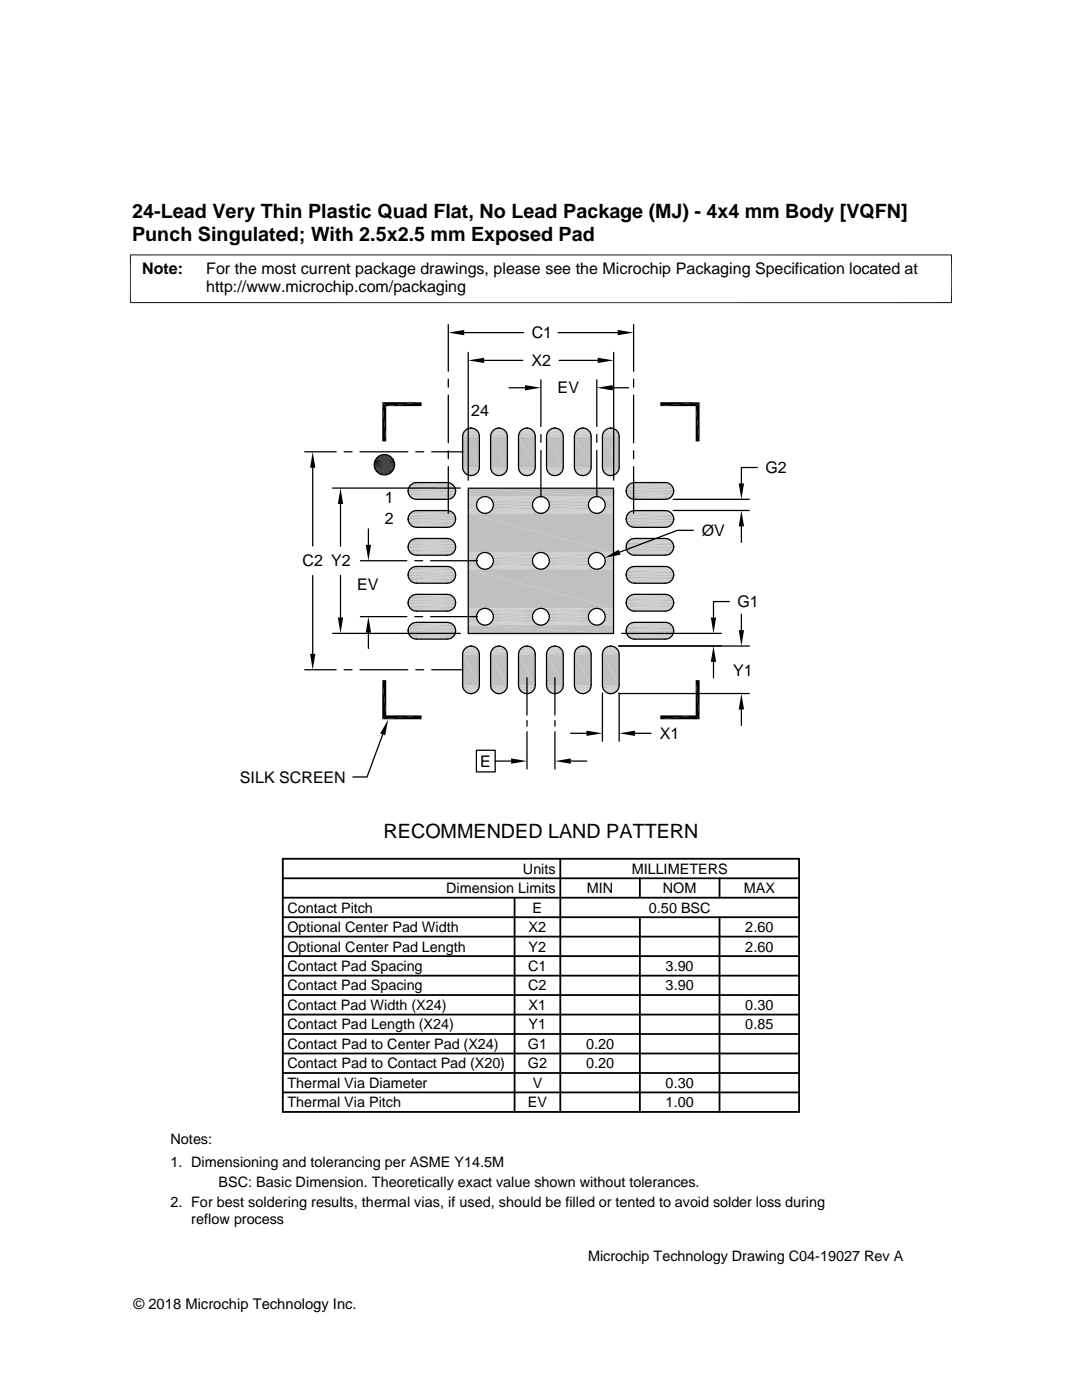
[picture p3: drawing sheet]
<svg xmlns="http://www.w3.org/2000/svg" width="216mm" height="279mm" viewBox="0 0 216 279" stroke-linecap="round" stroke-linejoin="round" font-family="sans-serif">
<g fill="#c0c0c0">
<path d="M93.7 85.5h.5z"/>
<path d="M99.3 85.5h.5z"/>
<path d="M104.9 85.5h.5z"/>
<path d="M110.4 85.5h.6z"/>
<path d="M116 85.5h.5z"/>
<path d="M121.6 85.5h.5z"/>
<path d="M121.6 85.5h.6z"/>
<path d="M116 85.5h.6z"/>
<path d="M104.8 85.5h.7z"/>
<path d="M104.9 85.5h.6z"/>
<path d="M99.3 85.5h.6z"/>
<path d="M93.7 85.5h.6z"/>
<path d="M121.3 85.5h1.1z"/>
<path d="M121.6 85.5h.8z"/>
<path d="M115.7 85.5h1.1z"/>
<path d="M116 85.5h.8z"/>
<path d="M110.2 85.5h1.1z"/>
<path d="M110.4 85.5h.9z"/>
<path d="M104.6 85.5h1.1z"/>
<path d="M104.8 85.5h.9z"/>
<path d="M99 85.5h1.1z"/>
<path d="M99.3 85.5h.8z"/>
<path d="M93.4 85.5h1.1z"/>
<path d="M93.7 85.5h.8z"/>
<path d="M121.2 85.6h1.3z"/>
<path d="M121.3 85.5l1.2 .1z"/>
<path d="M115.7 85.6h1.2z"/>
<path d="M115.7 85.5l1.2 .1z"/>
<path d="M110.1 85.6h1.3z"/>
<path d="M110.2 85.5l1.2 .1z"/>
<path d="M104.5 85.6h1.3z"/>
<path d="M104.6 85.5l1.2 .1z"/>
<path d="M98.9 85.6h1.3z"/>
<path d="M99 85.5l1.2 .1z"/>
<path d="M93.4 85.6h1.2z"/>
<path d="M93.4 85.5l1.2 .1z"/>
<path d="M121 85.7l.2-.1 1.5 .1z"/>
<path d="M121.2 85.6l1.5 .1z"/>
<path d="M115.5 85.7l.2-.1 1.4 .1z"/>
<path d="M115.7 85.6l1.4 .1z"/>
<path d="M109.9 85.7l.2-.1 1.4 .1z"/>
<path d="M110.1 85.6l1.4 .1z"/>
<path d="M104.3 85.7l.2-.1 1.5 .1z"/>
<path d="M104.5 85.6l1.5 .1z"/>
<path d="M98.7 85.7l.2-.1 1.5 .1z"/>
<path d="M98.9 85.6l1.5 .1z"/>
<path d="M93.2 85.7l.2-.1 1.4 .1z"/>
<path d="M93.4 85.6l1.4 .1z"/>
<path d="M120.9 85.7h1.9z"/>
<path d="M121 85.7h1.8z"/>
<path d="M115.4 85.7h1.8z"/>
<path d="M115.5 85.7h1.7z"/>
<path d="M109.8 85.7h1.9z"/>
<path d="M109.9 85.7h1.8z"/>
<path d="M104.2 85.7h1.9z"/>
<path d="M104.3 85.7h1.8z"/>
<path d="M98.6 85.7h1.9z"/>
<path d="M98.7 85.7h1.8z"/>
<path d="M93.1 85.7h1.8z"/>
<path d="M93.2 85.7h1.7z"/>
</g>
<path d="M120.8 85.8h2.1" fill="none" stroke="#c0c0c0" stroke-width=".2"/>
<path d="M120.9 85.7l2 .1z" fill="#c0c0c0"/>
<path d="M115.2 85.8h2.1" fill="none" stroke="#c0c0c0" stroke-width=".2"/>
<path d="M115.4 85.7l1.9 .1z" fill="#c0c0c0"/>
<path d="M109.6 85.8h2.2" fill="none" stroke="#c0c0c0" stroke-width=".2"/>
<path d="M109.8 85.7l2 .1z" fill="#c0c0c0"/>
<path d="M104.1 85.8h2.1" fill="none" stroke="#c0c0c0" stroke-width=".2"/>
<path d="M104.2 85.7l2 .1z" fill="#c0c0c0"/>
<path d="M98.5 85.8h2.1" fill="none" stroke="#c0c0c0" stroke-width=".2"/>
<path d="M98.6 85.7l2 .1z" fill="#c0c0c0"/>
<path d="M92.9 85.8h2.2" fill="none" stroke="#c0c0c0" stroke-width=".2"/>
<path d="M93.1 85.7l2 .1z" fill="#c0c0c0"/>
<g fill="none" stroke="#c0c0c0" stroke-width=".2">
<path d="M92.3 86.8h3.3M92.4 86.5h3.1M92.5 86.4h3M92.5 86.2h2.9M92.6 86.1h2.8M92.7 86h2.6M92.8 85.9h2.4M97.9 86.8h3.3M98 86.5h3.1M98 86.4h3.1M98.1 86.2h2.9M98.2 86.1h2.8"/>
<path d="M98.3 86h2.5M98.4 85.9h2.4M103.5 86.8h3.3M103.6 86.5h3.1M103.6 86.4h3.1M103.7 86.2h2.9M103.8 86.1h2.7M103.9 86h2.5M104 85.9h2.3M109.1 86.8h3.3M109.1 86.5h3.2M109.2 86.4h3.1"/>
<path d="M109.3 86.2h2.9M109.3 86.1h2.8M109.4 86h2.6M109.5 85.9h2.4M114.6 86.8h3.3M114.7 86.5h3.2M114.7 86.4h3.1M114.9 86.2h2.8M114.9 86.1h2.8M115 86h2.6M115.1 85.9h2.4M120.2 86.8h3.3"/>
<path d="M120.3 86.5h3.1M120.3 86.4h3.1M120.4 86.2h2.9M120.5 86.1h2.8M120.6 86h2.5M120.7 85.9h2.4"/>
</g>
<path d="M92.4 86.7h3.2M97.9 86.7h3.3M103.5 86.7h3.3M109.1 86.7h3.3M114.7 86.7h3.2M120.2 86.7h3.3" fill="none" stroke="#c0c0c0" stroke-width=".25"/>
<path d="M92.3 87h3.4M97.9 87h3.3M103.5 87h3.3M109.1 87h3.3M114.6 87h3.4M120.2 87h3.3" fill="none" stroke="#c0c0c0" stroke-width=".3"/>
<g fill="#c0c0c0">
<path d="M120.2 87.1l3.3 6.1h-3.3z"/>
<path d="M120.2 87.1h3.3v6.1z"/>
<path d="M114.6 87.1l3.4 6.1h-3.4z"/>
<path d="M114.6 87.1h3.4v6.1z"/>
<path d="M109.1 87.1l3.3 6.1h-3.3z"/>
<path d="M109.1 87.1h3.3v6.1z"/>
<path d="M103.5 87.1l3.3 6.1h-3.3z"/>
<path d="M103.5 87.1h3.3v6.1z"/>
<path d="M97.9 87.1l3.3 6.1h-3.3z"/>
<path d="M97.9 87.1h3.3v6.1z"/>
<path d="M92.3 87.1l3.4 6.1h-3.4z"/>
<path d="M92.3 87.1h3.4v6.1z"/>
</g>
<path d="M92.3 93.4h3.4M97.9 93.4h3.3M103.5 93.4h3.3M109.1 93.4h3.3M114.6 93.4h3.4M120.2 93.4h3.3" fill="none" stroke="#c0c0c0" stroke-width=".3"/>
<g fill="none" stroke="#c0c0c0" stroke-width=".2">
<path d="M92.3 93.6h3.3M92.4 93.9h3.1M92.5 94h3M92.5 94.1h2.9M92.6 94.2h2.8M92.7 94.4h2.6M92.8 94.5h2.4M92.9 94.6h2.2M97.9 93.6h3.3M98 93.9h3.1M98 94h3.1M98.1 94.1h2.9"/>
<path d="M98.2 94.2h2.8M98.3 94.4h2.5M98.4 94.5h2.4M98.5 94.6h2.1M103.5 93.6h3.3M103.6 93.9h3.1M103.6 94h3.1M103.7 94.1h2.9M103.8 94.2h2.7M103.9 94.4h2.5M104 94.5h2.3M104.1 94.6h2.1"/>
<path d="M109.1 93.6h3.3M109.1 93.9h3.2M109.2 94h3.1M109.3 94.1h2.9M109.3 94.2h2.8M109.4 94.4h2.6M109.5 94.5h2.4M109.6 94.6h2.2M114.6 93.6h3.3M114.7 93.9h3.2M114.7 94h3.1M114.9 94.1h2.8"/>
<path d="M114.9 94.2h2.8M115 94.4h2.6M115.1 94.5h2.4M115.2 94.6h2.1M120.2 93.6h3.3M120.3 93.9h3.1M120.3 94h3.1M120.4 94.1h2.9M120.5 94.2h2.8M120.6 94.4h2.5M120.7 94.5h2.4M120.8 94.6h2.1"/>
</g>
<path d="M92.4 93.7h3.2M97.9 93.7h3.3M103.5 93.7h3.3M109.1 93.7h3.3M114.7 93.7h3.2M120.2 93.7h3.3" fill="none" stroke="#c0c0c0" stroke-width=".23"/>
<g fill="#c0c0c0">
<path d="M120.9 94.6l1.8 .1z"/>
<path d="M120.9 94.6h1.9z"/>
<path d="M115.4 94.6l1.7 .1z"/>
<path d="M115.4 94.6h1.8z"/>
<path d="M109.8 94.6l1.7 .1z"/>
<path d="M109.8 94.6h1.9z"/>
<path d="M104.2 94.6l1.8 .1z"/>
<path d="M104.2 94.6h1.9z"/>
<path d="M98.6 94.6l1.8 .1z"/>
<path d="M98.6 94.6h1.9z"/>
<path d="M93.1 94.6l1.7 .1z"/>
<path d="M93.1 94.6h1.8z"/>
<path d="M121 94.7l1.5 .1z"/>
<path d="M121 94.7h1.7z"/>
<path d="M115.5 94.7l1.4 .1z"/>
<path d="M115.5 94.7h1.6z"/>
<path d="M109.9 94.7l1.5 .1z"/>
<path d="M109.9 94.7h1.6z"/>
<path d="M104.3 94.7l1.5 .1z"/>
<path d="M104.3 94.7h1.7z"/>
<path d="M98.7 94.7l1.5 .1z"/>
<path d="M98.7 94.7h1.7z"/>
<path d="M93.2 94.7l1.4 .1z"/>
<path d="M93.2 94.7h1.6z"/>
<path d="M121.2 94.8h1.2z"/>
<path d="M121.2 94.8h1.3z"/>
<path d="M115.7 94.8h1.1z"/>
<path d="M115.7 94.8h1.2z"/>
<path d="M110.1 94.8h1.2z"/>
<path d="M110.1 94.8h1.3z"/>
<path d="M104.5 94.8h1.2z"/>
<path d="M104.5 94.8h1.3z"/>
<path d="M98.9 94.8h1.2z"/>
<path d="M98.9 94.8h1.3z"/>
<path d="M93.4 94.8h1.1z"/>
<path d="M93.4 94.8h1.2z"/>
<path d="M121.3 94.8l.9 .1z"/>
<path d="M121.3 94.8h1.1z"/>
<path d="M115.7 94.8l.9 .1z"/>
<path d="M110.2 94.8l.8 .1z"/>
<path d="M110.2 94.8h1.1z"/>
<path d="M104.6 94.8l.9 .1z"/>
<path d="M104.6 94.8h1.1z"/>
<path d="M99 94.8l.9 .1z"/>
<path d="M99 94.8h1.1z"/>
<path d="M93.4 94.8l.9 .1z"/>
<path d="M93.7 94.9h.5z"/>
<path d="M99.3 94.9h.5z"/>
<path d="M104.9 94.9h.5z"/>
<path d="M110.4 94.9h.6z"/>
<path d="M116 94.9h.5z"/>
<path d="M121.6 94.9h.5z"/>
<path d="M121.6 94.9h.6z"/>
<path d="M116 94.9h.6z"/>
<path d="M104.8 94.9h.6z"/>
<path d="M104.8 94.9h.7z"/>
<path d="M99.3 94.9h.6z"/>
<path d="M93.7 94.9h.6z"/>
</g>
<g fill="none" stroke="#c0c0c0" stroke-width=".2">
<path d="M81.9 96.7h8.5M82 99.4h8.3M82.2 96.5h8M82.3 99.5h7.8M82.5 96.4h7.4M82.5 99.6h7.3M82.8 96.3h6.8M125.3 96.8h8.7M125.5 96.6h8.3M125.7 99.5h8M125.8 96.5h7.8M126 99.6h7.4"/>
<path d="M126 96.4h7.3M126.3 99.6h6.8M126.3 96.3h6.7M81.8 104.7h8.7M81.8 115.9h8.7M81.9 107.9h8.5M82 104.9h8.3M82 110.5h8.3M82 116.1h8.3M82.2 102.1h8M82.2 107.7h8M82.2 113.3h8"/>
<path d="M82.2 118.8h8M82.3 105.1h7.8M82.3 110.7h7.8M82.3 116.2h7.8M82.5 102h7.4M82.5 107.5h7.4M82.5 113.1h7.4M82.5 118.7h7.4M82.5 105.2h7.3M82.5 110.8h7.3M82.5 116.3h7.3M82.8 101.9h6.8"/>
<path d="M82.8 107.5h6.8M82.8 113.1h6.8M82.8 118.6h6.8M82.8 105.2h6.7M82.8 110.8h6.7M82.8 116.4h6.7M125.3 108h8.7M125.3 119.1h8.7M125.4 116h8.5M125.5 102.2h8.3M125.5 107.8h8.3M125.5 113.3h8.3"/>
<path d="M125.5 118.9h8.3M125.7 105h8M125.7 110.6h8M125.7 116.2h8M125.8 102.1h7.8M125.8 107.6h7.8M125.8 113.2h7.8M125.8 118.8h7.8M126 105.2h7.4M126 110.7h7.4M126 116.3h7.4M126 102h7.3"/>
<path d="M126 107.5h7.3M126 113.1h7.3M126 118.7h7.3M126.3 105.2h6.8M126.3 110.8h6.8M126.3 116.4h6.8M126.3 101.9h6.7M126.3 107.5h6.7M126.3 113.1h6.7M126.3 118.6h6.7M81.8 127.1h8.7M82 121.7h8.3"/>
<path d="M82 127.2h8.3M82.2 124.4h8M82.3 121.8h7.8M82.3 127.4h7.8M82.5 124.3h7.4M82.5 121.9h7.3M82.5 127.5h7.3M82.8 124.2h6.8M82.8 122h6.7M82.8 127.5h6.7M125.4 127.2h8.5M125.5 124.5h8.3"/>
<path d="M125.7 121.8h8M125.7 127.3h8M125.8 124.4h7.8M126 121.9h7.4M126 127.5h7.4M126 124.3h7.3M126.3 122h6.8M126.3 127.5h6.8M126.3 124.2h6.7"/>
</g>
<g fill="none" stroke="#c0c0c0" stroke-width=".25">
<path d="M81.7 96.9h8.9M125 97.3h9.3M125.2 97h9M125.2 99h8.9M81.5 104.3h9.3M81.5 115.4h9.3M81.7 104.5h9M81.7 115.7h9M81.7 102.5h8.9M81.7 108.1h8.9M81.7 113.7h8.9M81.7 119.2h8.9"/>
<path d="M125 108.4h9.3M125 119.6h9.3M125.2 108.2h9M125.2 119.3h9M125.2 104.6h8.9M125.2 110.2h8.9M125.2 115.8h8.9M81.5 126.6h9.3M81.7 126.8h9M81.7 124.8h8.9M125.2 121.3h8.9M125.2 126.9h8.9"/>
</g>
<g fill="none" stroke="#c0c0c0" stroke-width=".3">
<path d="M81.4 98.1h9.5M81.6 97.2h9.2M125 97.6h9.4M81.4 103.7h9.5M81.4 109.3h9.5M81.5 103.1h9.4M81.5 115.1h9.4M81.6 102.8h9.2M81.6 108.4h9.2M81.6 119.5h9.2M124.9 103.4h9.5M124.9 114.6h9.5"/>
<path d="M125 108.7h9.4M125.1 104.4h9.2M125.1 115.5h9.2M81.4 120.4h9.5M81.5 126.3h9.4M124.9 120.1h9.5M124.9 125.7h9.5M125 120.8h9.4M125.1 121.1h9.2M125.1 126.7h9.2"/>
</g>
<g fill="none" stroke="#c0c0c0" stroke-width=".32">
<path d="M81.4 97.8h9.5M81.5 97.5h9.4M125 98.5h9.4M81.4 109h9.5M81.5 108.7h9.4M81.5 114.2h9.4M81.5 119.8h9.4M124.9 103.7h9.5M124.9 114.9h9.5M125 104h9.4M125 109.6h9.4M125 115.2h9.4"/>
<path d="M81.4 120.1h9.5M81.5 125.4h9.4M124.9 126h9.5M125 126.4h9.4"/>
</g>
<g fill="none" stroke="#c0c0c0" stroke-width=".28">
<path d="M81.5 98.4h9.4M81.5 98.7h9.3M124.9 97.8h9.5M125.1 98.8h9.2M81.4 114.9h9.5M81.5 104h9.4M81.5 109.6h9.4M81.5 109.8h9.3M81.6 113.9h9.2M124.9 109h9.5M125 103.1h9.4M125 114.3h9.4"/>
<path d="M125 119.9h9.4M125 102.9h9.3M125 114h9.3M125.1 109.9h9.2M81.4 126h9.5M81.5 120.7h9.4M81.5 121h9.3M81.6 125.1h9.2M125 125.4h9.4M125 125.2h9.3"/>
</g>
<path d="M124.9 98.1h9.5M81.4 103.4h9.5M81.4 114.6h9.5M124.9 109.3h9.5M81.4 125.7h9.5M124.9 120.5h9.5" fill="none" stroke="#c0c0c0" stroke-width=".34"/>
<path d="M81.7 98.9h9M81.7 110.1h9M125.2 102.6h9M125.2 113.8h9M81.7 121.3h9M125.2 124.9h9" fill="none" stroke="#c0c0c0" stroke-width=".23"/>
<g fill="none" stroke="#c0c0c0" stroke-width=".21">
<path d="M81.8 99.2h8.7M125.4 99.3h8.5M81.8 110.3h8.7M81.9 102.3h8.5M81.9 113.4h8.5M81.9 119h8.5M125.3 102.4h8.7M125.3 113.5h8.7M125.4 104.9h8.5M125.4 110.4h8.5M81.8 121.5h8.7M81.9 124.6h8.5"/>
<path d="M125.3 124.7h8.7M125.4 121.6h8.5"/>
</g>
<g fill="#c0c0c0">
<path d="M93.7 129h.6z"/>
<path d="M99.3 129h.6z"/>
<path d="M104.9 129h.5z"/>
<path d="M110.5 129h.5z"/>
<path d="M116 129h.6z"/>
<path d="M121.6 129h.6z"/>
<path d="M121.5 129h.7z"/>
<path d="M110.4 129h.6z"/>
<path d="M104.8 129h.7z"/>
<path d="M104.9 129h.6z"/>
<path d="M99.2 129h.7z"/>
<path d="M121.3 129h1.1z"/>
<path d="M121.5 129h.9z"/>
<path d="M115.7 129h1.2z"/>
<path d="M116 129h.9z"/>
<path d="M110.2 129h1.1z"/>
<path d="M110.4 129h.9z"/>
<path d="M104.6 129h1.1z"/>
<path d="M104.8 129h.9z"/>
<path d="M99 129h1.1z"/>
<path d="M99.2 129h.9z"/>
<path d="M93.4 129h1.2z"/>
<path d="M93.7 129h.9z"/>
<path d="M121.2 129.1h1.3z"/>
<path d="M121.3 129l1.2 .1z"/>
<path d="M115.7 129.1h1.2z"/>
<path d="M115.7 129l1.2 .1z"/>
<path d="M110.1 129.1h1.2z"/>
<path d="M110.2 129l1.1 .1z"/>
<path d="M104.5 129.1h1.3z"/>
<path d="M104.6 129l1.2 .1z"/>
<path d="M98.9 129.1h1.3z"/>
<path d="M99 129l1.2 .1z"/>
<path d="M93.3 129.1h1.3z"/>
<path d="M93.4 129l1.2 .1z"/>
<path d="M121.1 129.2h1.6z"/>
<path d="M121.2 129.1l1.5 .1z"/>
<path d="M115.5 129.2h1.6z"/>
<path d="M115.7 129.1l1.4 .1z"/>
<path d="M109.9 129.2h1.6z"/>
<path d="M110.1 129.1l1.4 .1z"/>
<path d="M104.3 129.2h1.7z"/>
<path d="M104.5 129.1l1.5 .1z"/>
<path d="M98.7 129.2h1.7z"/>
<path d="M98.9 129.1l1.5 .1z"/>
<path d="M93.2 129.2h1.6z"/>
<path d="M93.3 129.1l1.5 .1z"/>
<path d="M120.9 129.2h1.9z"/>
<path d="M121.1 129.2h1.7z"/>
<path d="M115.4 129.2h1.8z"/>
<path d="M115.5 129.2h1.7z"/>
<path d="M109.8 129.2h1.8z"/>
<path d="M109.9 129.2h1.7z"/>
<path d="M104.2 129.2h1.9z"/>
<path d="M104.3 129.2h1.8z"/>
<path d="M98.6 129.2h1.9z"/>
<path d="M98.7 129.2h1.8z"/>
<path d="M93 129.2h1.9z"/>
<path d="M93.2 129.2h1.7z"/>
</g>
<g fill="none" stroke="#c0c0c0" stroke-width=".2">
<path d="M92.4 130.3h3.2M92.4 130h3.2M92.4 129.9h3.1M92.5 129.7h2.9M92.6 129.6h2.8M92.7 129.5h2.6M92.8 129.4h2.4M92.9 129.3h2.2M97.9 130.3h3.3M98 130h3.1M98 129.9h3.1M98.1 129.7h2.9"/>
<path d="M98.2 129.6h2.7M98.3 129.5h2.5M98.4 129.4h2.3M98.5 129.3h2.1M103.5 130.3h3.3M103.6 130h3.1M103.6 129.9h3.1M103.7 129.7h2.9M103.8 129.6h2.7M103.9 129.5h2.5M103.9 129.4h2.4M104.1 129.3h2.1"/>
<path d="M109.1 130.3h3.3M109.2 130h3.1M109.2 129.9h3.1M109.3 129.7h2.9M109.3 129.6h2.8M109.5 129.5h2.5M109.5 129.4h2.4M109.7 129.3h2.1M114.7 130.3h3.2M114.7 130h3.2M114.7 129.9h3.1M114.9 129.7h2.9"/>
<path d="M114.9 129.6h2.8M115 129.5h2.6M115.1 129.4h2.4M115.2 129.3h2.2M120.2 130.3h3.3M120.3 130h3.1M120.3 129.9h3.1M120.4 129.7h2.9M120.5 129.6h2.8M120.6 129.5h2.5M120.7 129.4h2.3M120.8 129.3h2.2"/>
</g>
<path d="M92.4 130.2h3.2M97.9 130.2h3.3M103.5 130.2h3.3M109.1 130.2h3.3M114.7 130.2h3.2M120.2 130.2h3.3" fill="none" stroke="#c0c0c0" stroke-width=".23"/>
<path d="M92.3 130.5h3.4M97.9 130.5h3.3M103.5 130.5h3.3M109.1 130.5h3.3M114.6 130.5h3.4M120.2 130.5h3.3" fill="none" stroke="#c0c0c0" stroke-width=".3"/>
<g fill="#c0c0c0">
<path d="M120.2 130.6l3.3 6.1h-3.3z"/>
<path d="M120.2 130.6h3.3v6.1z"/>
<path d="M114.6 130.6l3.4 6.1h-3.4z"/>
<path d="M114.6 130.6h3.4v6.1z"/>
<path d="M109.1 130.6l3.3 6.1h-3.3z"/>
<path d="M109.1 130.6h3.3v6.1z"/>
<path d="M103.5 130.6l3.3 6.1h-3.3z"/>
<path d="M103.5 130.6h3.3v6.1z"/>
<path d="M97.9 130.6l3.3 6.1h-3.3z"/>
<path d="M97.9 130.6h3.3v6.1z"/>
<path d="M92.3 130.6l3.4 6.1h-3.4z"/>
<path d="M92.3 130.6h3.4v6.1z"/>
</g>
<path d="M92.3 136.9h3.4M97.9 136.9h3.3M103.5 136.9h3.3M109.1 136.9h3.3M114.6 136.9h3.4M120.2 136.9h3.3" fill="none" stroke="#c0c0c0" stroke-width=".3"/>
<g fill="none" stroke="#c0c0c0" stroke-width=".2">
<path d="M92.4 137.1h3.2M92.4 137.4h3.2M92.4 137.5h3.1M92.5 137.6h2.9M92.6 137.7h2.8M92.7 137.9h2.6M92.8 138h2.4M97.9 137.1h3.3M98 137.4h3.1M98 137.5h3.1M98.1 137.6h2.9M98.2 137.7h2.7"/>
<path d="M98.3 137.9h2.5M98.4 138h2.3M103.5 137.1h3.3M103.6 137.4h3.1M103.6 137.5h3.1M103.7 137.6h2.9M103.8 137.7h2.7M103.9 137.9h2.5M103.9 138h2.4M109.1 137.1h3.3M109.2 137.4h3.1M109.2 137.5h3.1"/>
<path d="M109.3 137.6h2.9M109.3 137.7h2.8M109.5 137.9h2.5M109.5 138h2.4M114.7 137.1h3.2M114.7 137.4h3.2M114.7 137.5h3.1M114.9 137.6h2.9M114.9 137.7h2.8M115 137.9h2.6M115.1 138h2.4M120.2 137.1h3.3"/>
<path d="M120.3 137.4h3.1M120.3 137.5h3.1M120.4 137.6h2.9M120.5 137.7h2.8M120.6 137.9h2.5M120.7 138h2.3"/>
</g>
<path d="M92.4 137.2h3.2M97.9 137.2h3.3M103.5 137.2h3.3M109.1 137.2h3.3M114.7 137.2h3.2M120.2 137.2h3.3" fill="none" stroke="#c0c0c0" stroke-width=".25"/>
<path d="M120.8 138l2 .1z" fill="#c0c0c0"/>
<path d="M120.8 138.1h2.2" fill="none" stroke="#c0c0c0" stroke-width=".2"/>
<path d="M115.2 138l2 .1z" fill="#c0c0c0"/>
<path d="M115.2 138.1h2.2" fill="none" stroke="#c0c0c0" stroke-width=".2"/>
<path d="M109.7 138l1.9 .1z" fill="#c0c0c0"/>
<path d="M109.7 138.1h2.1" fill="none" stroke="#c0c0c0" stroke-width=".2"/>
<path d="M104.1 138l2 .1z" fill="#c0c0c0"/>
<path d="M104.1 138.1h2.1" fill="none" stroke="#c0c0c0" stroke-width=".2"/>
<path d="M98.5 138l2 .1z" fill="#c0c0c0"/>
<path d="M98.5 138.1h2.1" fill="none" stroke="#c0c0c0" stroke-width=".2"/>
<path d="M92.9 138l2 .1z" fill="#c0c0c0"/>
<path d="M92.9 138.1h2.2" fill="none" stroke="#c0c0c0" stroke-width=".2"/>
<g fill="#c0c0c0">
<path d="M120.9 138.1l1.8 .1z"/>
<path d="M120.9 138.1h1.9z"/>
<path d="M115.4 138.1l1.7 .1z"/>
<path d="M115.4 138.1h1.8z"/>
<path d="M109.8 138.1l1.7 .1z"/>
<path d="M109.8 138.1h1.8z"/>
<path d="M104.2 138.1l1.8 .1z"/>
<path d="M104.2 138.1h1.9z"/>
<path d="M98.6 138.1l1.8 .1z"/>
<path d="M98.6 138.1h1.9z"/>
<path d="M93 138.1l1.8 .1z"/>
<path d="M93 138.1h1.9z"/>
<path d="M121.1 138.2l1.4 .1z"/>
<path d="M121.1 138.2h1.6l-.2 .1z"/>
<path d="M115.5 138.2l1.4 .1z"/>
<path d="M115.5 138.2h1.6l-.2 .1z"/>
<path d="M109.9 138.2l1.4 .1z"/>
<path d="M109.9 138.2h1.6l-.2 .1z"/>
<path d="M104.3 138.2l1.5 .1z"/>
<path d="M104.3 138.2h1.7l-.2 .1z"/>
<path d="M98.7 138.2l1.5 .1z"/>
<path d="M98.7 138.2h1.7l-.2 .1z"/>
<path d="M93.2 138.2l1.4 .1z"/>
<path d="M93.2 138.2h1.6l-.2 .1z"/>
<path d="M121.2 138.3h1.2z"/>
<path d="M121.2 138.3h1.3z"/>
<path d="M115.7 138.3h1.2z"/>
<path d="M110.1 138.3h1.2z"/>
<path d="M104.5 138.3h1.2z"/>
<path d="M104.5 138.3h1.3z"/>
<path d="M98.9 138.3h1.2z"/>
<path d="M98.9 138.3h1.3z"/>
<path d="M93.3 138.3h1.3z"/>
<path d="M121.3 138.3l.9 .1z"/>
<path d="M121.3 138.3h1.1z"/>
<path d="M115.7 138.3l.9 .1z"/>
<path d="M110.2 138.3l.8 .1z"/>
<path d="M110.2 138.3h1.1z"/>
<path d="M104.6 138.3l.9 .1z"/>
<path d="M104.6 138.3h1.1z"/>
<path d="M99 138.3l.9 .1z"/>
<path d="M99 138.3h1.1z"/>
<path d="M93.4 138.3l.9 .1z"/>
<path d="M93.4 138.3h1.2z"/>
<path d="M93.7 138.4h.6z"/>
<path d="M99.3 138.4h.6z"/>
<path d="M104.9 138.4h.5z"/>
<path d="M110.5 138.4h.5z"/>
<path d="M116 138.4h.6z"/>
<path d="M121.6 138.4h.6z"/>
<path d="M121.5 138.4h.7z"/>
<path d="M110.4 138.4h.6z"/>
<path d="M104.8 138.4h.6z"/>
<path d="M104.8 138.4h.7z"/>
<path d="M99.2 138.4h.7z"/>
<path d="M93.4 97.4l29 1.7h-29z"/>
<path d="M93.4 97.4h29v1.7z"/>
</g>
<path d="M93.4 99.1h3.2M93.4 99.2h2.9M93.4 99.4h2.6M96.9 99.1h10.9M97.2 99.2h10.3M97.5 99.4h9.7M108.1 99.1h10.8M108.4 99.2h10.2M108.7 99.4h9.6M119.2 99.1h3.2M119.5 99.2h2.9M119.8 99.4h2.6" fill="none" stroke="#c0c0c0" stroke-width=".2"/>
<path d="M93.4 99.5h2.4M97.8 99.5h9.1M108.9 99.5h9.2M120.1 99.5h2.3" fill="none" stroke="#c0c0c0" stroke-width=".21"/>
<path d="M98 99.8h8.7M109.2 99.8h8.7M120.3 99.8h2.1" fill="none" stroke="#c0c0c0" stroke-width=".23"/>
<path d="M93.4 99.7l2 .2h-2z" fill="#c0c0c0"/>
<path d="M93.4 99.8h2.1" fill="none" stroke="#c0c0c0" stroke-width=".23"/>
<g fill="#c0c0c0">
<path d="M120.5 99.9l1.9 .3h-1.8z"/>
<path d="M120.5 99.9h1.9v.3z"/>
</g>
<path d="M98.2 100h8.3M109.3 100h8.4" fill="none" stroke="#c0c0c0" stroke-width=".28"/>
<g fill="#c0c0c0">
<path d="M93.4 99.9l1.8 .3h-1.8z"/>
<path d="M93.4 99.9h2l-.2 .3z"/>
<path d="M120.6 100.2l1.8 .3h-1.7z"/>
<path d="M120.6 100.2h1.8v.3z"/>
</g>
<path d="M98.3 100.3h8.1M109.5 100.3h8" fill="none" stroke="#c0c0c0" stroke-width=".32"/>
<g fill="#c0c0c0">
<path d="M93.4 100.2l1.7 .3h-1.7z"/>
<path d="M93.4 100.2h1.8l-.1 .3z"/>
<path d="M120.7 100.5l1.7 .3h-1.6z"/>
<path d="M120.7 100.5h1.7v.3z"/>
</g>
<path d="M98.4 100.6h7.9M109.6 100.6h7.8" fill="none" stroke="#c0c0c0" stroke-width=".3"/>
<g fill="#c0c0c0">
<path d="M93.4 100.5l1.7 .3h-1.7z"/>
<path d="M93.4 100.5h1.7v.3z"/>
<path d="M120.8 100.8l1.6 .3h-1.7z"/>
<path d="M120.8 100.8h1.6v.3z"/>
</g>
<path d="M98.4 100.9h7.9M109.6 100.9h7.8" fill="none" stroke="#c0c0c0" stroke-width=".32"/>
<g fill="#c0c0c0">
<path d="M93.4 100.8l1.7 .3h-1.7z"/>
<path d="M93.4 100.8h1.7v.3z"/>
<path d="M120.7 101.1l1.7 .3h-1.7z"/>
<path d="M120.7 101.1h1.7v.3z"/>
</g>
<path d="M98.3 101.2h8.1M109.5 101.2h8" fill="none" stroke="#c0c0c0" stroke-width=".3"/>
<g fill="#c0c0c0">
<path d="M93.4 101.1l1.8 .3h-1.8z"/>
<path d="M93.4 101.1h1.7l.1 .3z"/>
<path d="M120.6 101.4l1.8 .3h-1.9z"/>
<path d="M120.6 101.4h1.8v.3z"/>
</g>
<path d="M98.2 101.5h8.3M109.3 101.5h8.4" fill="none" stroke="#c0c0c0" stroke-width=".28"/>
<g fill="#c0c0c0">
<path d="M93.4 101.4l2 .3h-2z"/>
<path d="M93.4 101.4h1.8l.2 .3z"/>
</g>
<path d="M120.3 101.8h2.1" fill="none" stroke="#c0c0c0" stroke-width=".23"/>
<path d="M120.5 101.7h1.9v.2z" fill="#c0c0c0"/>
<path d="M93.4 101.8h2.1M98 101.8h8.7M109.2 101.8h8.7" fill="none" stroke="#c0c0c0" stroke-width=".23"/>
<path d="M93.4 102h2.4M97.8 102h9.1M108.9 102h9.2M120.1 102h2.3" fill="none" stroke="#c0c0c0" stroke-width=".21"/>
<path d="M93.4 102.2h2.6M93.4 102.3h2.9M93.4 102.4h3.2M96.9 102.4h10.9M97.2 102.3h10.3M97.5 102.2h9.7M108.1 102.4h10.8M108.4 102.3h10.2M108.7 102.2h9.6M119.2 102.4h3.2M119.5 102.3h2.9M119.8 102.2h2.6" fill="none" stroke="#c0c0c0" stroke-width=".2"/>
<g fill="#c0c0c0">
<path d="M93.4 102.4l29 7.9h-29z"/>
<path d="M93.4 102.4h29v7.9z"/>
</g>
<path d="M93.4 110.3h3.2M93.4 110.4h2.9M93.4 110.5h2.6M96.9 110.3h10.9M97.2 110.4h10.3M97.5 110.5h9.7M108.1 110.3h10.8M108.4 110.4h10.2M108.7 110.5h9.6M119.2 110.3h3.2M119.5 110.4h2.9M119.8 110.5h2.6" fill="none" stroke="#c0c0c0" stroke-width=".2"/>
<path d="M93.4 110.7h2.4M97.8 110.7h9.1M108.9 110.7h9.2M120.1 110.7h2.3" fill="none" stroke="#c0c0c0" stroke-width=".21"/>
<path d="M98 110.9h8.7M109.2 110.9h8.7M120.3 110.9h2.1" fill="none" stroke="#c0c0c0" stroke-width=".23"/>
<path d="M93.4 110.8l2 .2h-2z" fill="#c0c0c0"/>
<path d="M93.4 110.9h2.1" fill="none" stroke="#c0c0c0" stroke-width=".23"/>
<g fill="#c0c0c0">
<path d="M120.5 111l1.9 .3h-1.8z"/>
<path d="M120.5 111h1.9v.3z"/>
</g>
<path d="M98.2 111.2h8.3M109.3 111.2h8.4" fill="none" stroke="#c0c0c0" stroke-width=".28"/>
<g fill="#c0c0c0">
<path d="M93.4 111l1.8 .3h-1.8z"/>
<path d="M93.4 111h2l-.2 .3z"/>
<path d="M120.6 111.3l1.8 .3h-1.7z"/>
<path d="M120.6 111.3h1.8v.3z"/>
</g>
<path d="M98.3 111.5h8.1M109.5 111.5h8" fill="none" stroke="#c0c0c0" stroke-width=".3"/>
<g fill="#c0c0c0">
<path d="M93.4 111.3l1.7 .3h-1.7z"/>
<path d="M93.4 111.3h1.8l-.1 .3z"/>
<path d="M120.7 111.6l1.7 .3h-1.6z"/>
<path d="M120.7 111.6h1.7v.3z"/>
</g>
<path d="M98.4 111.8h7.9M109.6 111.8h7.8" fill="none" stroke="#c0c0c0" stroke-width=".32"/>
<g fill="#c0c0c0">
<path d="M93.4 111.6l1.7 .3h-1.7z"/>
<path d="M93.4 111.6h1.7v.3z"/>
<path d="M120.8 111.9l1.6 .3h-1.7z"/>
<path d="M120.8 111.9h1.6v.3z"/>
</g>
<path d="M98.4 112.1h7.9M109.6 112.1h7.8" fill="none" stroke="#c0c0c0" stroke-width=".32"/>
<g fill="#c0c0c0">
<path d="M93.4 111.9l1.7 .3h-1.7z"/>
<path d="M93.4 111.9h1.7v.3z"/>
<path d="M120.7 112.2l1.7 .3h-1.7z"/>
<path d="M120.7 112.2h1.7v.3z"/>
</g>
<path d="M98.3 112.4h8.1M109.5 112.4h8" fill="none" stroke="#c0c0c0" stroke-width=".3"/>
<g fill="#c0c0c0">
<path d="M93.4 112.2l1.8 .3h-1.8z"/>
<path d="M93.4 112.2h1.7l.1 .3z"/>
<path d="M120.6 112.5l1.8 .3h-1.9z"/>
<path d="M120.6 112.5h1.8v.3z"/>
</g>
<path d="M98.2 112.7h8.3M109.3 112.7h8.4" fill="none" stroke="#c0c0c0" stroke-width=".28"/>
<g fill="#c0c0c0">
<path d="M93.4 112.5l2 .3h-2z"/>
<path d="M93.4 112.5h1.8l.2 .3z"/>
</g>
<path d="M120.3 112.9h2.1" fill="none" stroke="#c0c0c0" stroke-width=".23"/>
<path d="M120.5 112.8h1.9v.3z" fill="#c0c0c0"/>
<path d="M93.4 112.9h2.1M98 112.9h8.7M109.2 112.9h8.7" fill="none" stroke="#c0c0c0" stroke-width=".23"/>
<path d="M93.4 113.2h2.4M97.8 113.2h9.1M108.9 113.2h9.2M120.1 113.2h2.3" fill="none" stroke="#c0c0c0" stroke-width=".21"/>
<path d="M93.4 113.3h2.6M93.4 113.5h2.9M93.4 113.6h3.2M96.9 113.6h10.9M97.2 113.5h10.3M97.5 113.3h9.7M108.1 113.6h10.8M108.4 113.5h10.2M108.7 113.3h9.6M119.2 113.6h3.2M119.5 113.5h2.9M119.8 113.3h2.6" fill="none" stroke="#c0c0c0" stroke-width=".2"/>
<g fill="#c0c0c0">
<path d="M93.4 113.6l29 7.8h-29z"/>
<path d="M93.4 113.6h29v7.8z"/>
</g>
<path d="M93.4 121.4h3.2M93.4 121.5h2.9M93.4 121.7h2.6M96.9 121.4h10.9M97.2 121.5h10.3M97.5 121.7h9.7M108.1 121.4h10.8M108.4 121.5h10.2M108.7 121.7h9.6M119.2 121.4h3.2M119.5 121.5h2.9M119.8 121.7h2.6" fill="none" stroke="#c0c0c0" stroke-width=".2"/>
<path d="M93.4 121.9h2.4M97.8 121.9h9.1M108.9 121.9h9.2M120.1 121.9h2.3" fill="none" stroke="#c0c0c0" stroke-width=".21"/>
<path d="M98 122.1h8.7M109.2 122.1h8.7M120.3 122.1h2.1" fill="none" stroke="#c0c0c0" stroke-width=".23"/>
<path d="M93.4 122l2 .2h-2z" fill="#c0c0c0"/>
<path d="M93.4 122.1h2.1" fill="none" stroke="#c0c0c0" stroke-width=".23"/>
<g fill="#c0c0c0">
<path d="M120.5 122.2l1.9 .3h-1.8z"/>
<path d="M120.5 122.2h1.9v.3z"/>
</g>
<path d="M98.2 122.3h8.3M109.3 122.3h8.4" fill="none" stroke="#c0c0c0" stroke-width=".28"/>
<g fill="#c0c0c0">
<path d="M93.4 122.2l1.8 .3h-1.8z"/>
<path d="M93.4 122.2h2l-.2 .3z"/>
<path d="M120.6 122.5l1.8 .3h-1.7z"/>
<path d="M120.6 122.5h1.8v.3z"/>
</g>
<path d="M98.3 122.6h8.1M109.5 122.6h8" fill="none" stroke="#c0c0c0" stroke-width=".3"/>
<g fill="#c0c0c0">
<path d="M93.4 122.5l1.7 .3h-1.7z"/>
<path d="M93.4 122.5h1.8l-.1 .3z"/>
<path d="M120.7 122.8l1.7 .3h-1.6z"/>
<path d="M120.7 122.8h1.7v.3z"/>
</g>
<path d="M98.4 122.9h7.9M109.6 122.9h7.8" fill="none" stroke="#c0c0c0" stroke-width=".32"/>
<g fill="#c0c0c0">
<path d="M93.4 122.8l1.7 .3h-1.7z"/>
<path d="M93.4 122.8h1.7v.3z"/>
<path d="M120.8 123.1l1.6 .3h-1.7z"/>
<path d="M120.8 123.1h1.6v.3z"/>
</g>
<path d="M98.4 123.2h7.9M109.6 123.2h7.8" fill="none" stroke="#c0c0c0" stroke-width=".3"/>
<g fill="#c0c0c0">
<path d="M93.4 123.1l1.7 .3h-1.7z"/>
<path d="M93.4 123.1h1.7v.3z"/>
<path d="M120.7 123.4l1.7 .3h-1.7z"/>
<path d="M120.7 123.4h1.7v.3z"/>
</g>
<path d="M98.3 123.5h8.1M109.5 123.5h8" fill="none" stroke="#c0c0c0" stroke-width=".32"/>
<g fill="#c0c0c0">
<path d="M93.4 123.4l1.8 .3h-1.8z"/>
<path d="M93.4 123.4h1.7l.1 .3z"/>
<path d="M120.6 123.7l1.8 .3h-1.9z"/>
<path d="M120.6 123.7h1.8v.3z"/>
</g>
<path d="M98.2 123.8h8.3M109.3 123.8h8.4" fill="none" stroke="#c0c0c0" stroke-width=".28"/>
<g fill="#c0c0c0">
<path d="M93.4 123.7l2 .3h-2z"/>
<path d="M93.4 123.7h1.8l.2 .3z"/>
</g>
<path d="M120.3 124.1h2.1" fill="none" stroke="#c0c0c0" stroke-width=".23"/>
<path d="M120.5 124h1.9v.2z" fill="#c0c0c0"/>
<path d="M93.4 124.1h2.1M98 124.1h8.7M109.2 124.1h8.7" fill="none" stroke="#c0c0c0" stroke-width=".23"/>
<path d="M93.4 124.3h2.4M97.8 124.3h9.1M108.9 124.3h9.2M120.1 124.3h2.3" fill="none" stroke="#c0c0c0" stroke-width=".21"/>
<path d="M93.4 124.5h2.6M93.4 124.6h2.9M93.4 124.7h3.2M96.9 124.7h10.9M97.2 124.6h10.3M97.5 124.5h9.7M108.1 124.7h10.8M108.4 124.6h10.2M108.7 124.5h9.6M119.2 124.7h3.2M119.5 124.6h2.9M119.8 124.5h2.6" fill="none" stroke="#c0c0c0" stroke-width=".2"/>
<g fill="#c0c0c0">
<path d="M93.4 124.8l29 1.6h-29z"/>
<path d="M93.4 124.8h29v1.6z"/>
</g>
<g fill="none" stroke="#000" stroke-width=".25">
<path d="M89.5 64.8v9.3M89.5 75.7v1.6M89.5 78.8v9.6M92.6 66.4h11.9M93.4 70.3v25.5M96.6 71.9h7.7M101.6 77.4h3.2M107.9 75.8v9.3M111.4 66.4h11.9M111.6 71.9h7.7M119.1 75.8v9.3M122.3 77.4h3.1"/>
<path d="M122.4 70.3v25.5M126.4 64.8v9.3M126.4 75.7v1.6M126.4 78.8v9.6M60.8 90.2h6.3M62.4 93.3v15.7M66.4 97.4h25.4M68.7 90.2h1.6M71.8 90.2h9.6M81.4 98h.1M83 90.2h1.5M86.1 90.2h6.3"/>
<path d="M89.5 90v1.5M89.5 93.1v9.3M90.9 98a1.67 1.67 0 0 0-1.7-1.7h-6.1a1.71 1.71 0 0 0-1.7 1.7M90.9 98h.1M90.9 98a1.64 1.64 0 0 1-1.7 1.7h-6.1a1.67 1.67 0 0 1-1.7-1.7M93.4 97.4h29v29h-29zM94 85.4a1.71 1.71 0 0 0-1.7 1.7v6.1a1.68 1.68 0 0 0 1.7 1.7M94 94.9h.1M94 85.4h.1M94 85.4a1.68 1.68 0 0 1 1.7 1.7v6.1a1.64 1.64 0 0 1-1.7 1.7M99.6 85.4a1.7 1.7 0 0 1 1.6 1.7v6.1a1.66 1.66 0 0 1-1.6 1.7M99.6 85.4a1.69 1.69 0 0 0-1.7 1.7v6.1a1.64 1.64 0 0 0 1.7 1.7"/>
<path d="M99.6 94.9h.1M99.6 85.4h.1M105.1 85.4a1.67 1.67 0 0 1 1.7 1.7v6.1a1.65 1.65 0 0 1-1.7 1.7M105.1 85.4a1.7 1.7 0 0 0-1.6 1.7v6.1a1.66 1.66 0 0 0 1.6 1.7M105.1 94.9h.1M105.1 85.4h.1M107.9 86.7v1.6M107.9 89.9v9.3M110.7 85.4a1.67 1.67 0 0 0-1.6 1.7v6.1a1.65 1.65 0 0 0 1.6 1.7M110.7 94.9h.1M110.7 85.4h.1M110.7 85.4a1.7 1.7 0 0 1 1.7 1.7v6.1a1.66 1.66 0 0 1-1.7 1.7"/>
<path d="M116.3 85.4a1.69 1.69 0 0 1 1.7 1.7v6.1a1.64 1.64 0 0 1-1.7 1.7M116.3 85.4a1.7 1.7 0 0 0-1.7 1.7v6.1a1.66 1.66 0 0 0 1.7 1.7M116.3 94.9h.1M116.3 85.4h.1M119.1 86.7v1.6M119.1 89.9v9.3M121.9 85.4a1.68 1.68 0 0 0-1.7 1.7v6.1a1.64 1.64 0 0 0 1.7 1.7M121.9 94.9h.1M121.9 85.4h.1M121.9 85.4a1.71 1.71 0 0 1 1.6 1.7v6.1a1.68 1.68 0 0 1-1.6 1.7M124.9 98h.1M126.4 90v1.5"/>
<path d="M126.4 93.1v9.3M134.3 99.7h15.2M134.4 98a1.68 1.68 0 0 1-1.7 1.7h-6.1a1.64 1.64 0 0 1-1.7-1.7M134.4 98a1.71 1.71 0 0 0-1.7-1.7h-6.1a1.68 1.68 0 0 0-1.7 1.7M134.4 98h.1M151.1 93.3h-3.2v3.2M62.4 114.9v15.6M67.9 100.6v8.4M67.9 114.9v8.3M71.9 111.9h9.3M73.5 105.6v3.1M81.4 114.7a1.7 1.7 0 0 0 1.7 1.7h6.1a1.66 1.66 0 0 0 1.7-1.7"/>
<path d="M81.4 109.1a1.67 1.67 0 0 0 1.7 1.7h6.1a1.65 1.65 0 0 0 1.7-1.7M81.4 103.6a1.7 1.7 0 0 0 1.7 1.6h6.1a1.66 1.66 0 0 0 1.7-1.6M81.4 114.7h.1M81.4 109.1h.1M81.4 103.6h.1M82.8 111.9h1.5M85.9 111.9h9.3M90.9 114.7a1.63 1.63 0 0 0-1.7-1.6h-6.1a1.68 1.68 0 0 0-1.7 1.6M90.9 109.1a1.65 1.65 0 0 0-1.7-1.6h-6.1a1.69 1.69 0 0 0-1.7 1.6M90.9 103.6a1.67 1.67 0 0 0-1.7-1.7h-6.1a1.69 1.69 0 0 0-1.7 1.7M90.9 114.7h.1M90.9 109.1h.1"/>
<path d="M90.9 103.6h.1M124.9 103.6a1.65 1.65 0 0 0 1.7 1.6h6.1a1.69 1.69 0 0 0 1.7-1.6M124.9 109.1a1.63 1.63 0 0 0 1.7 1.7h6.1a1.68 1.68 0 0 0 1.7-1.7M124.9 114.7a1.65 1.65 0 0 0 1.7 1.7h6.1a1.69 1.69 0 0 0 1.7-1.7M124.9 114.7h.1M124.9 109.1h.1M124.9 103.6h.1M134.3 101.9h15.2M134.4 103.6a1.69 1.69 0 0 0-1.7-1.7h-6.1a1.64 1.64 0 0 0-1.7 1.7M134.4 109.1a1.7 1.7 0 0 0-1.7-1.6h-6.1a1.66 1.66 0 0 0-1.7 1.6M134.4 114.7a1.67 1.67 0 0 0-1.7-1.6h-6.1a1.65 1.65 0 0 0-1.7 1.6M134.4 114.7h.1"/>
<path d="M134.4 109.1h.1M134.4 103.6h.1M138.4 105.8h-3.2l-11.6 4.4M147.9 105.1v3.1M60.8 133.7h6.3M66.4 126.4h25.4M68.7 133.7h1.6M71.8 133.7h9.6M71.9 123.1h9.3M73.5 126.2v3.2M81.4 125.9a1.68 1.68 0 0 1 1.7-1.7h6.1a1.64 1.64 0 0 1 1.7 1.7M81.4 120.3a1.69 1.69 0 0 0 1.7 1.7h6.1a1.64 1.64 0 0 0 1.7-1.7"/>
<path d="M81.4 125.9h.1M81.4 120.3h.1M82.8 123.1h1.5M83 133.7h1.5M85.9 123.1h9.3M86.1 133.7h6.3M90.9 120.3a1.65 1.65 0 0 0-1.7-1.7h-6.1a1.69 1.69 0 0 0-1.7 1.7M90.9 125.9h.1M90.9 120.3h.1M90.9 125.9a1.67 1.67 0 0 1-1.7 1.7h-6.1a1.71 1.71 0 0 1-1.7-1.7M94 128.9a1.67 1.67 0 0 0-1.7 1.7v6.1a1.71 1.71 0 0 0 1.7 1.7M94 128.9h.1"/>
<path d="M94 138.4h.1M94 128.9a1.64 1.64 0 0 1 1.7 1.7v6.1a1.67 1.67 0 0 1-1.7 1.7M99.6 128.9a1.65 1.65 0 0 1 1.6 1.7v6.1a1.69 1.69 0 0 1-1.6 1.7M99.6 128.9a1.67 1.67 0 0 0-1.7 1.7v6.1a1.69 1.69 0 0 0 1.7 1.7M99.6 128.9h.1M99.6 138.4h.1M105.1 128.9a1.63 1.63 0 0 1 1.7 1.7v6.1a1.68 1.68 0 0 1-1.7 1.7M105.1 128.9a1.65 1.65 0 0 0-1.6 1.7v6.1a1.69 1.69 0 0 0 1.6 1.7M105.1 128.9h.1M105.1 138.4h.1M105.2 135.3v7.4M110.7 128.9a1.63 1.63 0 0 0-1.6 1.7v6.1a1.68 1.68 0 0 0 1.6 1.7"/>
<path d="M110.7 128.9h.1M110.7 138.4h.1M110.7 135.3v7.4M110.7 128.9a1.65 1.65 0 0 1 1.7 1.7v6.1a1.69 1.69 0 0 1-1.7 1.7M116.3 128.9a1.67 1.67 0 0 1 1.7 1.7v6.1a1.69 1.69 0 0 1-1.7 1.7M116.3 128.9a1.65 1.65 0 0 0-1.7 1.7v6.1a1.69 1.69 0 0 0 1.7 1.7M116.3 128.9h.1M116.3 138.4h.1M120.2 138.3v9.6M121.9 128.9a1.64 1.64 0 0 0-1.7 1.7v6.1a1.67 1.67 0 0 0 1.7 1.7M121.9 128.9h.1M121.9 138.4h.1"/>
<path d="M121.9 128.9a1.67 1.67 0 0 1 1.6 1.7v6.1a1.71 1.71 0 0 1-1.6 1.7M123.5 138.4h26M123.5 128.9h26M123.5 138.3v9.6M124 126.4h20M124.9 120.3a1.67 1.67 0 0 0 1.7 1.7h6.1a1.69 1.69 0 0 0 1.7-1.7M124.9 125.9h.1M124.9 120.3h.1M124.9 125.9a1.64 1.64 0 0 1 1.7-1.7h6.1a1.67 1.67 0 0 1 1.7 1.7M134.4 125.9a1.71 1.71 0 0 1-1.7 1.7h-6.1a1.68 1.68 0 0 1-1.7-1.7M134.4 120.3a1.7 1.7 0 0 0-1.7-1.7h-6.1a1.66 1.66 0 0 0-1.7 1.7M134.4 125.9h.1"/>
<path d="M134.4 120.3h.1M142.4 132.1v3.2M145.5 120.1h-3.1v3.1M147.9 122.6v3.2M76.4 146.6l-3.2 8.5h-2.8M95.1 149.7h3.7v4.4h-3.7zM98.8 151.9h3.2M105.2 143.8v1.1M105.2 146v7.5M110.7 143.8v1.1M110.7 146v7.5M113.9 146.3h3.1"/>
<path d="M113.9 151.9h3.2M126.7 146.3h3.2M147.9 141.6v3.2"/>
<circle cx="76.7" cy="92.8" r="2.04"/>
<circle cx="96.8" cy="100.8" r="1.67"/>
<circle cx="96.8" cy="111.9" r="1.67"/>
<circle cx="107.9" cy="100.8" r="1.67"/>
<circle cx="107.9" cy="111.9" r="1.67"/>
<circle cx="119.1" cy="100.8" r="1.67"/>
<circle cx="119.1" cy="111.9" r="1.67"/>
<circle cx="96.8" cy="123.1" r="1.67"/>
<circle cx="107.9" cy="123.1" r="1.67"/>
<circle cx="119.1" cy="123.1" r="1.67"/>
</g>
<g fill="none" stroke="#000" stroke-width=".36">
<path d="M56.4 175.3h103M56.4 171.4h103v50.5h-103zM56.4 179.2h103M102.7 179.2v42.7M111.8 171.4v50.5M127.7 175.3v3.9M143.6 175.3v3.9M56.4 198.6h103M56.4 186.9h103M56.4 183h103M56.4 190.8h103M56.4 194.7h103"/>
<path d="M127.7 183v38.9M143.6 183v38.9M56.4 202.5h103M56.4 214.1h103M56.4 206.4h103M56.4 218h103M56.4 210.2h103"/>
</g>
<g fill="#000">
<path d="M89.5 66.4l3.1-.6v1.1zM93.4 71.9l3.2-.5v1.1zM104.8 76.9l3.1 .5-3.1 .5zM119.3 71.4l3.1 .5-3.1 .6zM119.1 77.4l3.2-.5v1zM123.3 65.8l3.1 .6-3.1 .5zM62.4 90.2l.5 3.1h-1zM75.7 94.5l1.9 .1zM75.9 90.9l1.8 .1zM75.9 94.6l1.4 .1zM75.9 94.6h1.7zM75.9 90.9h1.7z"/>
<path d="M76 90.8l1.6 .1zM76 94.7h1.2zM76 94.7h1.3zM76 90.8h1.3zM76.3 90.8h1zM76.3 94.7l.6 .1zM76.3 94.7h.9zM76.3 80.3l.8 7.8h-.8zM76.3 80.3h7.8l-7 .7zM76.3 90.8h.9zM76.4 90.7l.8 .1zM76.4 94.8h.5z"/>
<path d="M76.4 90.7h.5zM76.3 80.3l.8 .7v7.1zM77.1 81l7-.7v.7zM131.8 80.3h7.8l-7.8 .7zM131.8 81l7.8-.7-.8 .7zM138.8 81l.8 7.1h-.8zM138.8 81l.8-.7v7.8zM147.4 96.5h1.1l-.6 3.2zM67.9 97.4l.6 3.2h-1.1zM73 108.7h1l-.5 3.2zM120.7 111.3l2.7-1.6 .4 1zM147.9 101.9l.6 3.2h-1.1z"/>
<path d="M61.9 130.5h1l-.5 3.2zM67.4 123.2h1.1l-.6 3.2zM73.5 123.1l.5 3.1h-1zM138.8 135.7l.8 7.9-.8-.8zM138.8 135.7h.8v7.9zM142.4 128.9l.5 3.2h-1.1zM141.8 123.2h1.1l-.5 3.2zM147.4 125.8h1.1l-.6 3.1zM76.3 135.7l.8 7.1-.8 .8zM77.5 143.6l-.6 3.1-1-.3zM76.3 135.7h.8v7.1zM76.3 143.6l7.8-.8v.8z"/>
<path d="M76.3 143.6l.8-.8h7zM102 151.4l3.2 .5-3.2 .5zM110.7 151.9l3.2-.5v1zM117 145.8l3.2 .5-3.2 .6zM123.5 146.3l3.2-.5v1.1zM131.8 142.8h7l-7 .8zM131.8 143.6l7-.8 .8 .8zM147.9 138.4l.6 3.2h-1.1z"/>
</g>
<g fill="none" stroke="#000" stroke-width=".2">
<path d="M26 50.8v9.7M189.9 50.8v9.7M189.9 50.9h-164M189.9 60.4h-164M74.7 92.7h4M74.7 92.8h4M74.7 93h4M74.7 92.5h4M74.7 92.3h4M74.7 93.2h4M74.8 93.4h3.8M74.8 92.1h3.8"/>
<path d="M74.8 91.9h3.8M74.8 93.6h3.8M74.9 93.8h3.6M74.9 91.7h3.6M75 93.9h3.4M75 91.6h3.4M75.1 91.4h3.2M75.1 94.1h3.2M75.2 94.2h3M75.2 91.3h3M75.4 91.2h2.6M75.4 94.4h2.6"/>
<path d="M75.5 91h2.4M75.5 94.5h2.4M75.7 94.6h2M75.7 91h2"/>
</g>
<g font-size="3.9">
<text x="26.4" y="43.5">24-Lead Very Thin Plastic Quad Flat, No Lead Package (MJ) - 4x4 mm Body [VQFN]</text>
<text x="26.4" y="48">Punch Singulated; With 2.5x2.5 mm Exposed Pad</text>
<text x="76.5" y="167.3">RECOMMENDED LAND PATTERN</text>
</g>
<g font-size="3.2">
<text x="28.4" y="54.6">Note:</text>
<text x="41.1" y="54.6">For the most current package drawings, please see the Microchip Packaging Specification located at</text>
<text x="41.1" y="58.3">http://www.microchip.com/packaging</text>
<text x="106.1" y="67.5">C1</text>
<text x="106.1" y="73.1">X2</text>
<text x="94" y="82.9">24</text>
<text x="111.3" y="78.5">EV</text>
<text x="152.7" y="94.4">G2</text>
<text x="76.8" y="100.4">1</text>
<text x="76.8" y="104.5">2</text>
<text x="140" y="106.9">ØV</text>
<text x="60.4" y="113">C2 Y2</text>
<text x="71.3" y="117.8">EV</text>
<text x="147.2" y="121.2">G1</text>
<text x="146.3" y="134.8">Y1</text>
<text x="131.7" y="147.5">X1</text>
<text x="95.8" y="153">E</text>
<text x="47.9" y="156.2">SILK SCREEN</text>
</g>
<g font-size="2.9">
<text x="89" y="178.2">Dimension Limits</text>
<text x="104.3" y="174.4">Units</text>
<text x="117.1" y="178.2">MIN</text>
<text x="126" y="174.4">MILLIMETERS</text>
<text x="132.3" y="178.2">NOM</text>
<text x="148.4" y="178.2">MAX</text>
<text x="57.3" y="182.1">Contact Pitch</text>
<text x="106.3" y="182.1">E</text>
<text x="129.5" y="182.1">0.50 BSC</text>
<text x="57.3" y="186">Optional Center Pad Width</text>
<text x="57.3" y="189.9">Optional Center Pad Length</text>
<text x="105.5" y="189.9">Y2</text>
<text x="105.5" y="186">X2</text>
<text x="148.7" y="189.9">2.60</text>
<text x="148.7" y="186">2.60</text>
<text x="57.3" y="197.7">Contact Pad Spacing</text>
<text x="57.3" y="193.8">Contact Pad Spacing</text>
<text x="105.4" y="197.7">C2</text>
<text x="105.4" y="193.8">C1</text>
<text x="132.8" y="193.8">3.90</text>
<text x="132.8" y="197.7">3.90</text>
<text x="57.3" y="201.6">Contact Pad Width (X24)</text>
<text x="105.5" y="201.6">X1</text>
<text x="148.7" y="201.6">0.30</text>
<text x="57.3" y="205.4">Contact Pad Length (X24)</text>
<text x="57.3" y="209.3">Contact Pad to Center Pad (X24)</text>
<text x="105.3" y="209.3">G1</text>
<text x="105.5" y="205.4">Y1</text>
<text x="116.9" y="209.3">0.20</text>
<text x="148.7" y="205.4">0.85</text>
<text x="57.3" y="213.2">Contact Pad to Contact Pad (X20)</text>
<text x="105.3" y="213.2">G2</text>
<text x="117" y="213.2">0.20</text>
<text x="57.3" y="217.1">Thermal Via Diameter</text>
<text x="57.3" y="221">Thermal Via Pitch</text>
<text x="105.3" y="221">EV</text>
<text x="106.3" y="217.1">V</text>
<text x="132.8" y="217.1">0.30</text>
<text x="132.8" y="221">1.00</text>
<text x="34" y="228.3">Notes:</text>
<text x="34" y="232.9">1. Dimensioning and tolerancing per ASME Y14.5M</text>
<text x="43.6" y="236.9">BSC: Basic Dimension. Theoretically exact value shown without tolerances.</text>
<text x="34" y="241">2. For best soldering results, thermal vias, if used, should be filled or tented to avoid solder loss during</text>
<text x="38.1" y="244.3">reflow process</text>
<text x="117.3" y="251.6">Microchip Technology Drawing C04-19027 Rev A</text>
<text x="26.6" y="261.3">© 2018 Microchip Technology Inc.</text>
</g>
</svg>
